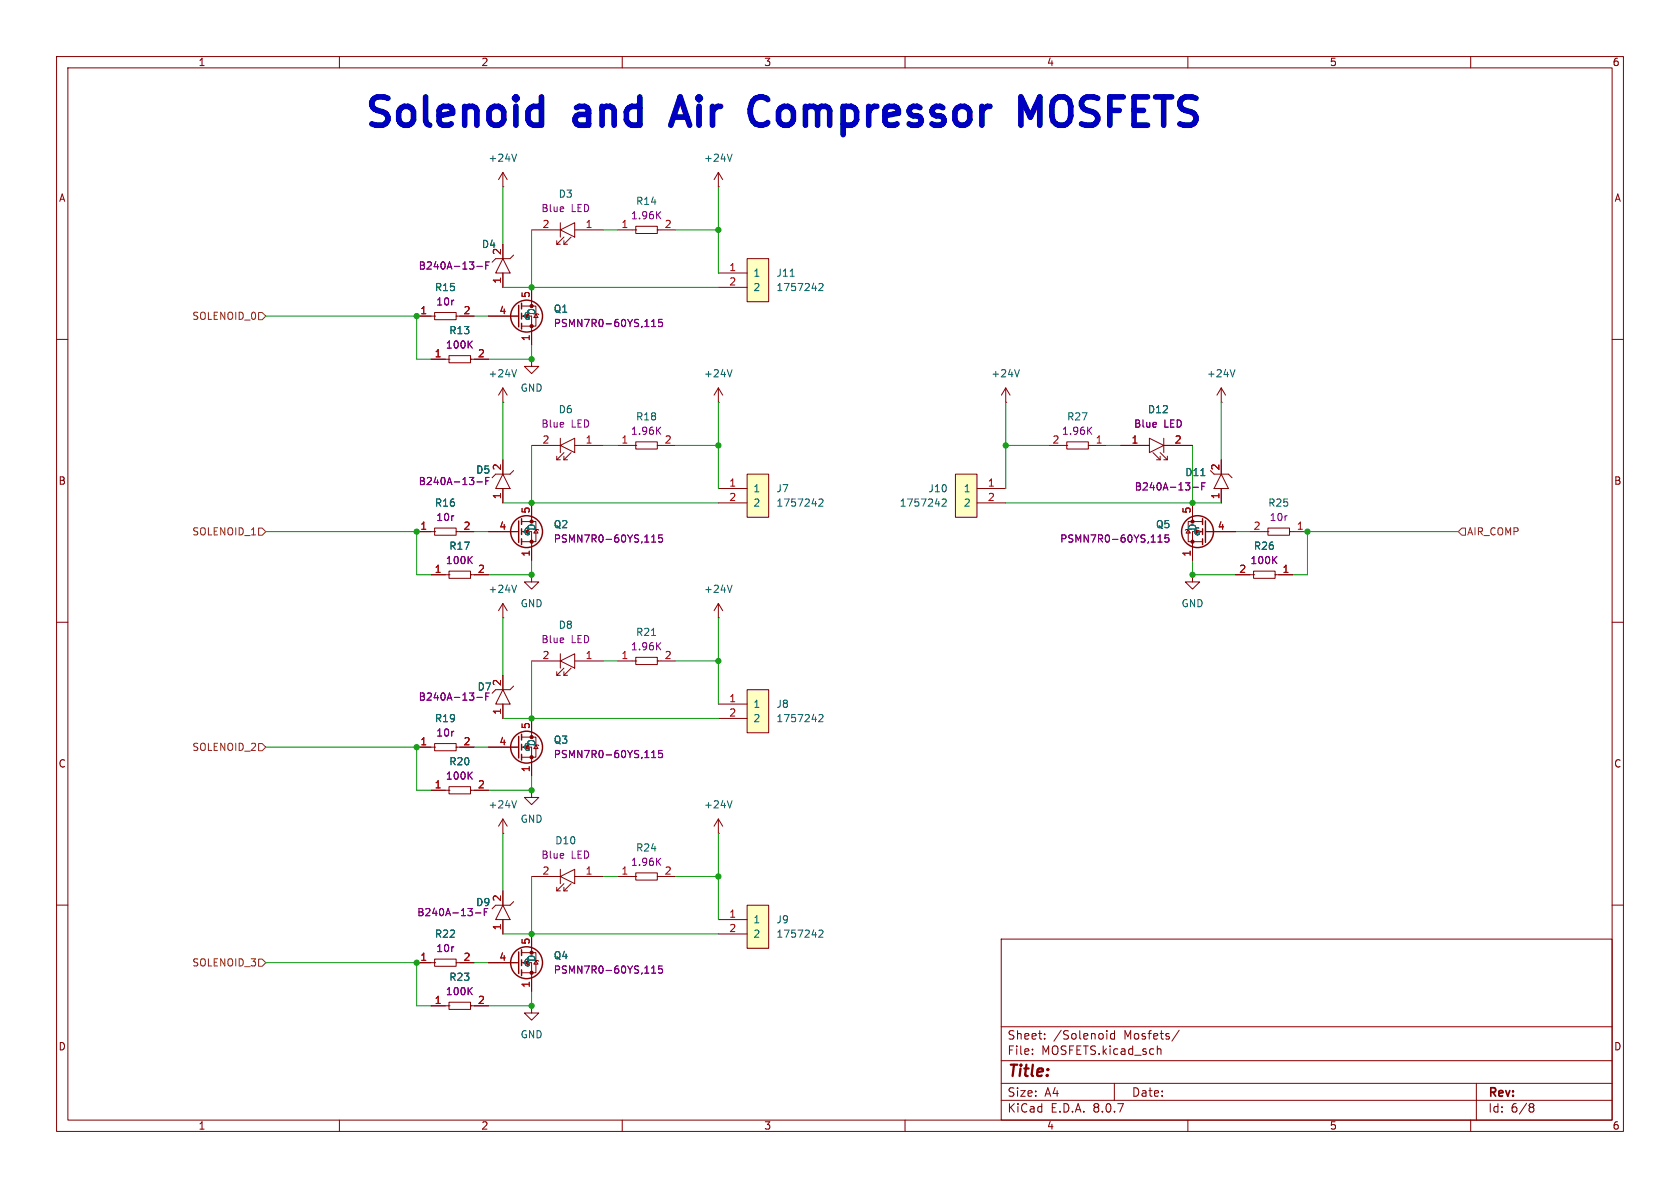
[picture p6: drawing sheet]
<svg xmlns="http://www.w3.org/2000/svg" width="297mm" height="210mm" viewBox="0 0 297 210" stroke-linecap="round" stroke-linejoin="round" font-family="sans-serif">
<g fill="none" stroke="#840000" stroke-width=".18">
<path d="M10 10h277v190h-277zM12 12h273v186h-273zM60 10v2M110 10v2M160 10v2M210 10v2M260 10v2M88.9 45.7l1.3 2.6h-2.6zM88.9 43.2v2.5M88.9 48.3v2.5M90.8 45.1l-.6 .6h-2.6l-.6 .7M10 60h2"/>
<path d="M285 60h2M221 94h3.2M224.2 93.3h3.8v1.3h-3.8zM224.2 94h.1M228 94h.1M228 94h3.1M10 110h2M88.9 109.2h.1M88.9 106.7v2.5M88.9 106.7l-.8 1.3M88.9 106.7l.8 1.3M285 110h2"/>
<path d="M73.7 132.1h3.1M76.8 131.4h3.8v1.3h-3.8zM76.8 132.1h.1M80.6 132.1h.1M80.6 132.1h3.2M10 160h2M177 166h108v32h-108zM285 160h2M60 198v2M110 198v2M160 198v2M177 194.5h108"/>
<path d="M177 191.5h108M177 187.5h108M177 181.5h108M182.5 186.3v.1M182.5 185.5v.1M184.7 183.6v.1M184.7 182.8v.1M195.7 182.2v.1M195.7 182.7v1M197 191.5v3M197 182.2v1.5M197 182.8l-.4-.1-.3 .3v.4l.2 .2h.5"/>
<path d="M204.6 185.5l.2-.1 .4 .1v.9M208.5 182.1l-1.3 2M210 198v2M260 198v2M261 191.5v6.5M270.6 195.1l.4 .1 .2 .2-.3 .3M270.6 195.7h.3M270.9 195.7l.2 .2 .1 .4-.2 .2-.4 .1"/>
</g>
<path d="M84.3 47.1h1M85.9 46.9h.4M86.5 46.3h-.6v1.3M227.4 91.2h.1M80.1 129.3h.1" fill="none" stroke="#840084" stroke-width=".18"/>
<path d="M91.3 103.4l-.4 1.3" fill="none" stroke="#006464" stroke-width=".18"/>
<path d="M132.1 45.7h3.8v7.6h-3.8z" fill="#ffffc2"/>
<g fill="none" stroke="#840000" stroke-width=".18">
<path d="M127 48.3h5.1M127 50.8h5.1M132.1 45.7h3.8v7.6h-3.8zM109.2 78.7h3.2M112.4 78.1h3.8v1.3h-3.8zM112.4 78.7h.1M116.2 78.7h.1M116.2 78.7h3.2M127 71.1h.1M127 68.6l-.8 1.3M127 68.6v2.5M127 68.6l.8 1.3"/>
<path d="M88.9 83.8l1.3 2.6h-2.6zM88.9 81.3v2.5M88.9 86.4v2.5M90.8 83.2l-.6 .6h-2.6l-.6 .7M88.9 119.4v2.5M88.9 121.9l1.3 2.6h-2.6zM88.9 124.5v2.5M90.8 121.3l-.6 .6h-2.6l-.6 .7"/>
</g>
<path d="M139.7 48.8h.7M144.8 50.2l.5-.1 .2 .4-.8 .9h.8M129.4 65.3l-.4 1.3" fill="none" stroke="#006464" stroke-width=".18"/>
<path d="M116.3 76.1l.5 .7M116.8 75.5l-.7 .7M84.3 85.2h1M85.9 84.4v1.3M85.9 85h.4M84.3 123.3h1M85.9 123.1h.4M85.9 122.5v1.3" fill="none" stroke="#840084" stroke-width=".18"/>
<path d="M132.1 83.8h3.8v7.6h-3.8z" fill="#ffffc2"/>
<g fill="none" stroke="#840000" stroke-width=".18">
<path d="M73.7 55.9h3.1M76.8 55.2h3.8v1.3h-3.8zM76.8 55.9h.1M80.6 55.9h.1M80.6 55.9h3.2M86.4 94h5.3M92.2 92.2h1.8M94 92.2h.7v3.6h-2.5M94 88.9v3.3M94 94v5.1M127 86.4h5.1M127 88.9h5.1"/>
<path d="M132.1 83.8h3.8v7.6h-3.8zM76.2 101.6h3.2M79.4 101h3.8v1.2h-3.8zM79.4 101.6h.1M83.2 101.6h.1M83.2 101.6h3.2M94 101.6v1.3h1.2l-1.2 1.2-1.3-1.2h1.3M94 101.6h.1M127 109.2h.1M127 106.7l-.8 1.3M127 106.7v2.5M127 106.7l.8 1.3"/>
</g>
<path d="M144.8 88.3l.5-.1 .2 .4-.8 .9h.8M129.4 103.4l-.4 1.3" fill="none" stroke="#006464" stroke-width=".18"/>
<path d="M80.1 53.1h.1M82.9 98.9l.6 .7M83.5 98.4l-.7 .7M115.2 95.8h.7M115.2 94.9l.4-.3v1.2M117.1 94.6h-.6l-.1 .6 .2-.2 .4 .1 .1 .2v.4l-.2 .1-.5-.1" fill="none" stroke="#840084" stroke-width=".18"/>
<g fill="none" stroke="#840000" stroke-width=".25">
<path d="M91.7 92.1v3.8M92.2 91.7v1M92.2 95.3v1"/>
<circle cx="93.1" cy="94" r="2.82"/>
</g>
<g fill="#840000" stroke="#840000" stroke-width=".18">
<circle cx="94" cy="95.8" r=".28"/>
<circle cx="94" cy="92.2" r=".28"/>
</g>
<path d="M168.9 83.8h3.8v7.6h-3.8z" fill="#ffffc2"/>
<g fill="none" stroke="#840000" stroke-width=".18">
<path d="M88.9 33h.1M88.9 30.5v2.5M88.9 30.5l-.8 1.3M88.9 30.5l.8 1.3M99.1 39.4v2.5M127 33h.1M127 30.5l-.8 1.3M127 30.5v2.5M127 30.5l.8 1.3M86.4 55.9h5.3M92.2 54.1h1.8M94 54.1h.7v3.6h-2.5"/>
<path d="M94 50.8v3.3M94 55.9v5.1M94 40.6h5.1M98.4 42.5v.7M99.1 40.6l2.5-1.2v2.5zM99.7 41.9l-1.3 1.3h.7M99.7 42.5v.7M99.7 43.2h.6M101 41.9l-1.3 1.3M101.6 40.6h5.1M109.2 40.6h3.2M112.4 40h3.8v1.3h-3.8z"/>
<path d="M112.4 40.6h.1M116.2 40.6h.1M116.2 40.6h3.2M94 63.5v1.3h1.2l-1.2 1.2-1.3-1.2h1.3M94 63.5h.1M94 78.7h5.1M99.1 78.7l2.5-1.2v2.5zM99.1 77.5v2.5M101.6 78.7h5.1M177.8 71.1h.1M177.8 68.6l.8 1.3M177.8 68.6v2.5"/>
<path d="M177.8 68.6l-.8 1.3M98.4 80.6v.7M99.7 80l-1.3 1.3h.7M99.7 81.3h.6M99.7 80.6v.7M101 80l-1.3 1.3M168.9 83.8h3.8v7.6h-3.8zM172.7 86.4h5.1M172.7 88.9h5.1M94 116.8h5.1M98.4 118.7v.7M99.1 116.8l2.5-1.2v2.5z"/>
<path d="M99.1 115.6v2.5M99.7 118.1l-1.3 1.3h.7M99.7 118.7v.7M99.7 119.4h.6M101 118.1l-1.3 1.3M101.6 116.8h5.1M109.2 116.8h3.2M112.4 116.2h3.8v1.3h-3.8zM112.4 116.8h.1M116.2 116.8h.1M116.2 116.8h3.2M210.8 101.6v1.3h-1.3l1.3 1.2 1.3-1.2h-1.3"/>
<path d="M210.8 101.6h.1M86.4 132.1h5.3M92.2 130.3h1.8M94 130.3h.7v3.6h-2.5M94 127v3.3M94 132.1v5.1M88.9 157.5v2.5M90.8 159.4l-.6 .6h-2.6l-.6 .7M94 154.9h5.1M98.4 156.8v.7M99.1 154.9l2.5-1.2v2.5zM99.1 153.7v2.5"/>
<path d="M99.7 156.2l-1.3 1.3h.7M99.7 156.8v.7M99.7 157.5h.6M101 156.2l-1.3 1.3M101.6 154.9h5.1M109.2 154.9h3.2M112.4 154.3h3.8v1.3h-3.8zM112.4 154.9h.1M116.2 154.9h.1M116.2 154.9h3.2M73.7 170.2h3.1M76.2 177.8h3.2"/>
<path d="M76.8 169.5h3.8v1.3h-3.8zM76.8 170.2h.1M79.4 177.2h3.8v1.2h-3.8zM79.4 177.8h.1M80.6 170.2h.1M80.6 170.2h3.2M83.2 177.8h.1M83.2 177.8h3.2M86.4 170.2h5.3M88.9 160l1.3 2.6h-2.6zM88.9 162.6v2.5M92.2 168.4h1.8"/>
<path d="M94 168.4h.7v3.6h-2.5M94 177.8v1.3h1.2l-1.2 1.2-1.3-1.2h1.3M94 177.8h.1M94 165.1v3.3M94 170.2v5.1"/>
</g>
<path d="M91.3 27.2l-.4 1.3M129.4 27.2l-.4 1.3M180.2 65.3l-.4 1.3M166.6 88.3l.4-.1 .3 .4-.8 .9h.8M115.2 112.3h.7" fill="none" stroke="#006464" stroke-width=".18"/>
<g fill="none" stroke="#840084" stroke-width=".18">
<path d="M116.3 38l.5 .7M116.8 37.4l-.7 .7M115.2 57.7h.7M115.2 56.8l.4-.3v1.2M117.1 56.5h-.6l-.1 .6 .2-.2 .4 .1 .1 .2v.4l-.2 .1-.5-.1M116.3 114.2l.5 .7M116.8 113.6l-.7 .7M115.2 133l.4-.3v1.2M115.2 133.9h.7M117.1 132.7h-.6l-.1 .6 .2-.2 .4 .1 .1 .2v.4l-.2 .1-.5-.1M116.3 152.3l.5 .7M116.8 151.7l-.7 .7"/>
<path d="M80.1 167.4h.1M82.9 175.1l.6 .7M83.5 174.6l-.7 .7M84.1 161.4h.9M85.6 161.2h.4M85.6 160.6v1.3M115.2 171.1l.4-.3v1.2M115.2 172h.7M117.1 170.8h-.6l-.1 .6 .2-.2 .4 .1 .1 .2v.4l-.2 .1-.5-.1"/>
</g>
<g fill="none" stroke="#840000" stroke-width=".25">
<path d="M91.7 54v3.8M92.2 53.6v1M92.2 57.2v1M91.7 130.2v3.8M92.2 129.8v1M92.2 133.4v1M91.7 168.3v3.8M92.2 167.9v1M92.2 171.5v1"/>
<circle cx="93.1" cy="55.9" r="2.82"/>
<circle cx="93.1" cy="132.1" r="2.82"/>
<circle cx="93.1" cy="170.2" r="2.82"/>
</g>
<g fill="#840000" stroke="#840000" stroke-width=".18">
<circle cx="94" cy="57.7" r=".28"/>
<circle cx="94" cy="54.1" r=".28"/>
<circle cx="94" cy="133.9" r=".28"/>
<circle cx="94" cy="130.3" r=".28"/>
<circle cx="94" cy="172" r=".28"/>
<circle cx="94" cy="168.4" r=".28"/>
</g>
<path d="M132.1 121.9h3.8v7.6h-3.8z" fill="#ffffc2"/>
<path d="M127 124.5h5.1M127 127h5.1M132.1 121.9h3.8v7.6h-3.8z" fill="none" stroke="#840000" stroke-width=".18"/>
<path d="M144.8 126.4l.5-.1 .2 .4-.8 .9h.8" fill="none" stroke="#006464" stroke-width=".18"/>
<path d="M132.1 160h3.8v7.6h-3.8z" fill="#ffffc2"/>
<g fill="none" stroke="#840000" stroke-width=".18">
<path d="M73.7 55.9h2.5M81.3 55.9h2.5M86.4 55.9h5M88.9 43.2v2.5M88.9 48.3v2.5M94 50.8v2.5M94 58.4v2.6M76.2 63.5h3.2M79.4 62.9h3.8v1.2h-3.8zM79.4 63.5h.1M83.2 63.5h.1M83.2 63.5h3.2"/>
<path d="M88.9 71.1h.1M88.9 68.6l-.8 1.3M88.9 68.6v2.5M88.9 68.6l.8 1.3M185.4 78.7h3.2M188.6 78.1h3.8v1.3h-3.8zM188.6 78.7h.1M192.4 78.7h.1M192.4 78.7h3.2M198.1 78.7h5.1M203.2 77.5l2.5 1.2-2.5 1.3zM205.7 77.5v2.5"/>
<path d="M205.7 78.7h5.1M215.9 71.1h.1M215.9 68.6v2.5M215.9 68.6l.8 1.3M215.9 68.6l-.8 1.3M73.7 94h3.1M76.8 93.3h3.8v1.3h-3.8zM76.8 94h.1M80.6 94h.1M80.6 94h3.2M86.4 94h5M88.9 81.3v2.5"/>
<path d="M88.9 86.4v2.5M94 88.9v2.5M94 96.5v2.6M203.8 80l1.3 1.3M204.5 81.3h.6M205.1 80l1.3 1.3h-.7M205.1 80.6v.7M206.4 80.6v.7M210.1 93.6l.3 .6h-.7zM210.6 93.5l-.2 .1h-.7l-.2 .1M210.8 92.2h-.7v3.6h2.5M210.8 92.2h1.8"/>
<path d="M210.8 88.9v3.3M210.8 94v5.1M213.1 94h5.3M214.6 83.8h2.6l.6 .7M215.9 83.8l1.3 2.6h-2.6zM215.9 81.3v2.5M215.9 86.4v2.5M76.2 101.6h2.5M83.8 101.6h2.6M88.9 119.4v2.5M218.4 101.6h3.2M221.6 101h3.8v1.2h-3.8z"/>
<path d="M221.6 101.6h.1M225.4 101.6h.1M225.4 101.6h3.2M73.7 132.1h2.5M76.2 139.7h3.2M79.4 139.1h3.8v1.2h-3.8zM79.4 139.7h.1M81.3 132.1h2.5M83.2 139.7h.1M83.2 139.7h3.2M86.4 132.1h5M88.9 124.5v2.5"/>
<path d="M94 139.7v1.3h1.2l-1.2 1.2-1.3-1.2h1.3M94 139.7h.1M94 127v2.5M94 134.6v2.6M88.9 147.3h.1M88.9 144.8v2.5M88.9 157.5v2.5M88.9 144.8l-.8 1.3M88.9 144.8l.8 1.3M127 147.3h.1M127 144.8l-.8 1.3M127 144.8v2.5"/>
<path d="M127 144.8l.8 1.3M73.7 170.2h2.5M76.2 177.8h2.5M81.3 170.2h2.5M83.8 177.8h2.6M86.4 170.2h5M88.9 162.6v2.5M94 165.1v2.5M94 172.7v2.6M127 162.6h5.1M127 165.1h5.1M132.1 160h3.8v7.6h-3.8z"/>
</g>
<path d="M91.3 65.3l-.4 1.3M218.3 65.3l-.4 1.3M212.3 84.1h.7M91.3 141.5l-.4 1.3M129.4 141.5l-.4 1.3M144.8 164.5l.5-.1 .2 .4-.8 .9h.8" fill="none" stroke="#006464" stroke-width=".18"/>
<g fill="none" stroke="#840084" stroke-width=".18">
<path d="M80.1 53.1h.1M84.3 47.1h1M85.9 46.9h.4M86.5 46.3h-.6v1.3M115.2 57.7h.7M115.2 56.8l.4-.3v1.2M117.1 56.5h-.6l-.1 .6 .2-.2 .4 .1 .1 .2v.4l-.2 .1-.5-.1M82.9 60.8l.6 .7M83.5 60.3l-.7 .7M192.5 76.1l.5 .7M193 75.5l-.7 .7M80.1 91.2h.1"/>
<path d="M82.9 98.9l.6 .7M83.5 98.4l-.7 .7M84.3 85.2h1M85.9 84.4v1.3M85.9 85h.4M115.2 95.8h.7M115.2 94.9l.4-.3v1.2M117.1 94.6h-.6l-.1 .6 .2-.2 .4 .1 .1 .2v.4l-.2 .1-.5-.1M204.7 95.8h.7M204.7 94.9l.4-.3v1.2M206.6 94.6h-.6l-.1 .6 .2-.2 .4 .1 .2 .2-.1 .4-.2 .1-.5-.1M210.9 86.1h1"/>
<path d="M212.5 86h.4M213.1 85.4h-.6v1.2M225.2 98.9l.5 .7M225.7 98.4l-.7 .7M80.1 129.3h.1M82.9 137l.6 .7M83.5 136.5l-.7 .7M84.3 123.3h1M85.9 122.5v1.3M85.9 123.1h.4M115.2 133l.4-.3v1.2M115.2 133.9h.7"/>
<path d="M117.1 132.7h-.6l-.1 .6 .2-.2 .4 .1 .1 .2v.4l-.2 .1-.5-.1M80.1 167.4h.1M82.9 175.1l.6 .7M83.5 174.6l-.7 .7M84.1 161.4h.9M85.6 161.2h.4M85.6 160.6v1.3M115.2 171.1l.4-.3v1.2M115.2 172h.7M117.1 170.8h-.6l-.1 .6 .2-.2 .4 .1 .1 .2v.4l-.2 .1-.5-.1"/>
</g>
<g fill="none" stroke="#840000" stroke-width=".25">
<path d="M212.6 91.7v1M212.6 95.3v1M213.1 92.1v3.8"/>
<circle cx="211.7" cy="94" r="2.82"/>
</g>
<g fill="#840000" stroke="#840000" stroke-width=".18">
<circle cx="210.8" cy="95.8" r=".28"/>
<circle cx="210.8" cy="92.2" r=".28"/>
</g>
<path d="M45.7 55.2h.7l.6 .7-.6 .6h-.7zM45.7 93.3h.7l.6 .7-.6 .6h-.7zM257.8 94l.6-.7h.7v1.3h-.7zM45.7 131.4h.7l.6 .7-.6 .6h-.7zM45.7 169.5h.7l.6 .7-.6 .6h-.7z" fill="none" stroke="#725600" stroke-width=".18"/>
<path d="M94.3 18.8h1l.4 .2M95.7 17.1v5M120.3 17.1l-1.7 5M134.8 17.1a1.68 1.68 0 0 0-1.9 1.2M95.7 21.9l-.4 .2h-1M132.9 20.9a1.68 1.68 0 0 0 1.9 1.2M180.5 22.1v-5l1.7 3.6 1.6-3.6v5" fill="none" stroke="#0000c2" stroke-width="1"/>
<g fill="none" stroke="#009600" stroke-width=".18">
<path d="M88.9 33v10.2M127 33v15.3M47 55.9h26.7v7.6h2.5M83.8 55.9h2.6M88.9 50.8h38.1M94 40.6v10.2M106.7 40.6h2.5M119.4 40.6h7.6M88.9 71.1v10.2M94 61v2.5h-7.6M94 78.7v10.2M106.7 78.7h2.5"/>
<path d="M119.4 78.7h7.6M127 71.1v15.3M177.8 78.7h7.6M177.8 71.1v15.3M195.6 78.7h2.5M210.8 78.7v10.2M215.9 71.1v10.2M47 94h26.7v7.6h2.5M83.8 94h2.6M88.9 88.9h38.1M94 99.1v2.5h-7.6M177.8 88.9h38.1"/>
<path d="M210.8 99.1v2.5h7.6M218.4 94h2.6M257.8 94h-26.7v7.6h-2.5M88.9 109.2v10.2M94 116.8v10.2M106.7 116.8h2.5M119.4 116.8h7.6M127 109.2v15.3M47 132.1h26.7v7.6h2.5M83.8 132.1h2.6M88.9 127h38.1M94 137.2v2.5h-7.6"/>
<path d="M88.9 147.3v10.2M94 154.9v10.2M106.7 154.9h2.5M119.4 154.9h7.6M127 147.3v15.3M47 170.2h26.7v7.6h2.5M83.8 170.2h2.6M88.9 165.1h38.1M94 175.3v2.5h-7.6"/>
</g>
<g fill="#009600" stroke="#009600" stroke-width=".18">
<circle cx="127" cy="78.7" r=".46"/>
<circle cx="127" cy="116.8" r=".46"/>
<circle cx="94" cy="63.5" r=".46"/>
<circle cx="94" cy="50.8" r=".46"/>
<circle cx="127" cy="40.6" r=".46"/>
<circle cx="177.8" cy="78.7" r=".46"/>
<circle cx="73.7" cy="55.9" r=".46"/>
<circle cx="73.7" cy="94" r=".46"/>
<circle cx="73.7" cy="132.1" r=".46"/>
<circle cx="94" cy="165.1" r=".46"/>
<circle cx="73.7" cy="170.2" r=".46"/>
<circle cx="94" cy="177.8" r=".46"/>
<circle cx="127" cy="154.9" r=".46"/>
<circle cx="94" cy="139.7" r=".46"/>
<circle cx="231.1" cy="94" r=".46"/>
<circle cx="210.8" cy="101.6" r=".46"/>
<circle cx="210.8" cy="88.9" r=".46"/>
<circle cx="94" cy="127" r=".46"/>
<circle cx="94" cy="88.9" r=".46"/>
<circle cx="94" cy="101.6" r=".46"/>
</g>
<g font-size="7" fill="#0000c2">
<text x="63.8" y="23.9">Solenoid</text>
<text x="101.7" y="23.9">and</text>
<text x="121.1" y="23.9">Air</text>
<text x="136.7" y="23.9">Compressor</text>
<text x="186.3" y="23.9">MOSFETS</text>
</g>
<text font-size="2.8" fill="#840000" x="178" y="190.9">Title:</text>
<g font-size="2.1" fill="#840000">
<text x="178" y="184">Sheet:</text>
<text x="186.2" y="184">/Solenoid</text>
<text x="198.7" y="184">Mosfets/</text>
<text x="178" y="186.7">File:</text>
<text x="184.1" y="186.7">MOSFETS.kicad_sch</text>
<text x="178" y="196.9">KiCad</text>
<text x="178" y="194.1">Size:</text>
<text x="184.7" y="194.1">A4</text>
<text x="185.7" y="196.9">E.D.A.</text>
<text x="193.3" y="196.9">8.0.7</text>
<text x="200" y="194.1">Date:</text>
<text x="263" y="194.3">Rev:</text>
<text x="263" y="196.9">Id:</text>
<text x="267.1" y="196.9">6/8</text>
</g>
<g font-size="1.8" fill="#840000">
<text x="35" y="11.9">1</text>
<text x="85" y="11.9">2</text>
<text x="135" y="11.9">3</text>
<text x="185" y="11.9">4</text>
<text x="235" y="11.9">5</text>
<text x="285" y="11.9">6</text>
<text x="10.3" y="35.9">A</text>
<text x="285.3" y="35.9">A</text>
<text x="10.3" y="85.9">B</text>
<text x="285.3" y="85.9">B</text>
<text x="10.3" y="135.9">C</text>
<text x="285.3" y="135.9">C</text>
<text x="10.3" y="185.9">D</text>
<text x="285.3" y="185.9">D</text>
<text x="35" y="199.9">1</text>
<text x="85" y="199.9">2</text>
<text x="135" y="199.9">3</text>
<text x="185" y="199.9">4</text>
<text x="235" y="199.9">5</text>
<text x="285" y="199.9">6</text>
</g>
<g font-size="1.8" fill="#006464">
<text x="86.3" y="28.8">+24V</text>
<text x="124.4" y="28.8">+24V</text>
<text x="98.7" y="35.2">D3</text>
<text x="112.4" y="36.4">R14</text>
<text x="85.1" y="44">D4</text>
<text x="76.8" y="51.7">R15</text>
<text x="133.1" y="49.1">1</text>
<text x="133.1" y="51.7">2</text>
<text x="137.2" y="51.7">1757242</text>
<text x="137.2" y="49.1">J11</text>
<text x="79.3" y="59.3">R13</text>
<text x="92.5" y="56.7">G</text>
<text x="94.8" y="55.8" transform="rotate(-90 94.8 55.8)">D</text>
<text x="97.8" y="55.5">Q1</text>
<text x="86.3" y="66.9">+24V</text>
<text x="91.9" y="69.4">GND</text>
<text x="124.4" y="66.9">+24V</text>
<text x="175.2" y="66.9">+24V</text>
<text x="213.3" y="66.9">+24V</text>
<text x="98.7" y="73.3">D6</text>
<text x="112.4" y="74.5">R18</text>
<text x="188.6" y="74.5">R27</text>
<text x="202.8" y="73.3">D12</text>
<text x="76.8" y="89.8">R16</text>
<text x="133.1" y="87.2">1</text>
<text x="133.1" y="89.8">2</text>
<text x="137.2" y="87.2">J7</text>
<text x="137.2" y="89.8">1757242</text>
<text x="159" y="89.8">1757242</text>
<text x="164" y="87.2">J10</text>
<text x="170.3" y="87.2">1</text>
<text x="170.3" y="89.8">2</text>
<text x="209.5" y="84.4">D11</text>
<text x="224.1" y="89.8">R25</text>
<text x="92.5" y="94.8">G</text>
<text x="94.8" y="93.9" transform="rotate(-90 94.8 93.9)">D</text>
<text x="97.8" y="93.6">Q2</text>
<text x="204.3" y="93.6">Q5</text>
<text x="210.9" y="94.8">G</text>
<text x="211.7" y="93.9" transform="rotate(-90 211.7 93.9)">D</text>
<text x="79.3" y="97.4">R17</text>
<text x="221.6" y="97.4">R26</text>
<text x="86.3" y="105">+24V</text>
<text x="91.9" y="107.5">GND</text>
<text x="124.4" y="105">+24V</text>
<text x="208.8" y="107.5">GND</text>
<text x="98.7" y="111.4">D8</text>
<text x="112.4" y="112.6">R21</text>
<text x="133.1" y="125.3">1</text>
<text x="137.2" y="125.3">J8</text>
<text x="76.8" y="127.9">R19</text>
<text x="97.8" y="131.7">Q3</text>
<text x="133.1" y="127.9">2</text>
<text x="137.2" y="127.9">1757242</text>
<text x="79.3" y="135.5">R20</text>
<text x="92.5" y="132.9">G</text>
<text x="94.8" y="132" transform="rotate(-90 94.8 132)">D</text>
<text x="86.3" y="143.1">+24V</text>
<text x="124.4" y="143.1">+24V</text>
<text x="91.9" y="145.6">GND</text>
<text x="98.1" y="149.5">D10</text>
<text x="112.4" y="150.7">R24</text>
<text x="76.8" y="166">R22</text>
<text x="133.1" y="163.4">1</text>
<text x="133.1" y="166">2</text>
<text x="137.2" y="163.4">J9</text>
<text x="137.2" y="166">1757242</text>
<text x="79.3" y="173.6">R23</text>
<text x="92.5" y="171">G</text>
<text x="94.8" y="170.1" transform="rotate(-90 94.8 170.1)">D</text>
<text x="97.8" y="169.8">Q4</text>
<text x="91.9" y="183.7">GND</text>
</g>
<g font-size="1.8" fill="#840084">
<text x="95.6" y="37.7">Blue</text>
<text x="101" y="37.7">LED</text>
<text x="111.4" y="39">1.96K</text>
<text x="73.9" y="47.9">B240A-13-F</text>
<text x="77" y="54.2">10r</text>
<text x="97.8" y="58">PSMN7R0-60YS,115</text>
<text x="78.7" y="61.8">100K</text>
<text x="95.6" y="75.8">Blue</text>
<text x="101" y="75.8">LED</text>
<text x="111.4" y="77.1">1.96K</text>
<text x="187.6" y="77.1">1.96K</text>
<text x="200.4" y="75.8">Blue</text>
<text x="205.7" y="75.8">LED</text>
<text x="84.1" y="83.9">D5</text>
<text x="73.9" y="86">B240A-13-F</text>
<text x="200.5" y="86.9">B240A-13-F</text>
<text x="77" y="92.3">10r</text>
<text x="224.4" y="92.3">10r</text>
<text x="78.7" y="99.9">100K</text>
<text x="97.8" y="96.1">PSMN7R0-60YS,115</text>
<text x="187.3" y="96.1">PSMN7R0-60YS,115</text>
<text x="221" y="99.9">100K</text>
<text x="95.6" y="113.9">Blue</text>
<text x="101" y="113.9">LED</text>
<text x="111.4" y="115.2">1.96K</text>
<text x="73.9" y="124.1">B240A-13-F</text>
<text x="84.3" y="122.3">D7</text>
<text x="77" y="130.4">10r</text>
<text x="97.8" y="134.2">PSMN7R0-60YS,115</text>
<text x="78.7" y="138">100K</text>
<text x="95.6" y="152">Blue</text>
<text x="101" y="152">LED</text>
<text x="111.4" y="153.3">1.96K</text>
<text x="84.1" y="160.4">D9</text>
<text x="73.7" y="162.2">B240A-13-F</text>
<text x="77" y="168.5">10r</text>
<text x="97.8" y="172.3">PSMN7R0-60YS,115</text>
<text x="78.7" y="176.1">100K</text>
</g>
<g font-size="1.8" fill="#a90000">
<text x="95.8" y="40.4">2</text>
<text x="103.4" y="40.4">1</text>
<text x="109.8" y="40.4">1</text>
<text x="117.4" y="40.4">2</text>
<text x="88.6" y="45.2" transform="rotate(-90 88.6 45.2)">2</text>
<text x="88.6" y="50.2" transform="rotate(-90 88.6 50.2)">1</text>
<text x="93.7" y="52.8" transform="rotate(-90 93.7 52.8)">5</text>
<text x="128.8" y="48">1</text>
<text x="128.8" y="50.5">2</text>
<text x="74.2" y="55.6">1</text>
<text x="81.9" y="55.6">2</text>
<text x="88.2" y="55.6">4</text>
<text x="76.8" y="63.2">1</text>
<text x="84.4" y="63.2">2</text>
<text x="93.7" y="60.4" transform="rotate(-90 93.7 60.4)">1</text>
<text x="88.6" y="83.3" transform="rotate(-90 88.6 83.3)">2</text>
<text x="95.8" y="78.5">2</text>
<text x="103.4" y="78.5">1</text>
<text x="109.8" y="78.5">1</text>
<text x="117.4" y="78.5">2</text>
<text x="186" y="78.5">2</text>
<text x="193.6" y="78.5">1</text>
<text x="200" y="78.5">1</text>
<text x="207.6" y="78.5">2</text>
<text x="215.6" y="83.3" transform="rotate(-90 215.6 83.3)">2</text>
<text x="88.6" y="88.3" transform="rotate(-90 88.6 88.3)">1</text>
<text x="128.8" y="86.1">1</text>
<text x="128.8" y="88.6">2</text>
<text x="174.6" y="86.1">1</text>
<text x="174.6" y="88.6">2</text>
<text x="215.6" y="88.3" transform="rotate(-90 215.6 88.3)">1</text>
<text x="74.2" y="93.7">1</text>
<text x="81.9" y="93.7">2</text>
<text x="88.2" y="93.7">4</text>
<text x="93.7" y="90.9" transform="rotate(-90 93.7 90.9)">5</text>
<text x="210.6" y="90.9" transform="rotate(-90 210.6 90.9)">5</text>
<text x="215.2" y="93.7">4</text>
<text x="221.5" y="93.7">2</text>
<text x="229.2" y="93.7">1</text>
<text x="76.8" y="101.3">1</text>
<text x="84.4" y="101.3">2</text>
<text x="93.7" y="98.5" transform="rotate(-90 93.7 98.5)">1</text>
<text x="210.6" y="98.5" transform="rotate(-90 210.6 98.5)">1</text>
<text x="219" y="101.3">2</text>
<text x="226.6" y="101.3">1</text>
<text x="95.8" y="116.6">2</text>
<text x="103.4" y="116.6">1</text>
<text x="109.8" y="116.6">1</text>
<text x="117.4" y="116.6">2</text>
<text x="88.6" y="121.4" transform="rotate(-90 88.6 121.4)">2</text>
<text x="128.8" y="124.2">1</text>
<text x="74.2" y="131.8">1</text>
<text x="81.9" y="131.8">2</text>
<text x="88.2" y="131.8">4</text>
<text x="88.6" y="126.4" transform="rotate(-90 88.6 126.4)">1</text>
<text x="93.7" y="129" transform="rotate(-90 93.7 129)">5</text>
<text x="128.8" y="126.7">2</text>
<text x="93.7" y="136.6" transform="rotate(-90 93.7 136.6)">1</text>
<text x="76.8" y="139.4">1</text>
<text x="84.4" y="139.4">2</text>
<text x="95.8" y="154.7">2</text>
<text x="103.4" y="154.7">1</text>
<text x="109.8" y="154.7">1</text>
<text x="117.4" y="154.7">2</text>
<text x="88.6" y="159.5" transform="rotate(-90 88.6 159.5)">2</text>
<text x="88.6" y="164.5" transform="rotate(-90 88.6 164.5)">1</text>
<text x="93.7" y="167.1" transform="rotate(-90 93.7 167.1)">5</text>
<text x="128.8" y="162.3">1</text>
<text x="128.8" y="164.8">2</text>
<text x="74.2" y="169.9">1</text>
<text x="81.9" y="169.9">2</text>
<text x="88.2" y="169.9">4</text>
<text x="76.8" y="177.5">1</text>
<text x="84.4" y="177.5">2</text>
<text x="93.7" y="174.7" transform="rotate(-90 93.7 174.7)">1</text>
</g>
<g font-size="1.8" fill="#725600">
<text x="33.9" y="56.7">SOLENOID_0</text>
<text x="33.9" y="94.8">SOLENOID_1</text>
<text x="259.3" y="94.8">AIR_COMP</text>
<text x="33.9" y="132.9">SOLENOID_2</text>
<text x="33.9" y="171">SOLENOID_3</text>
</g>
</svg>
